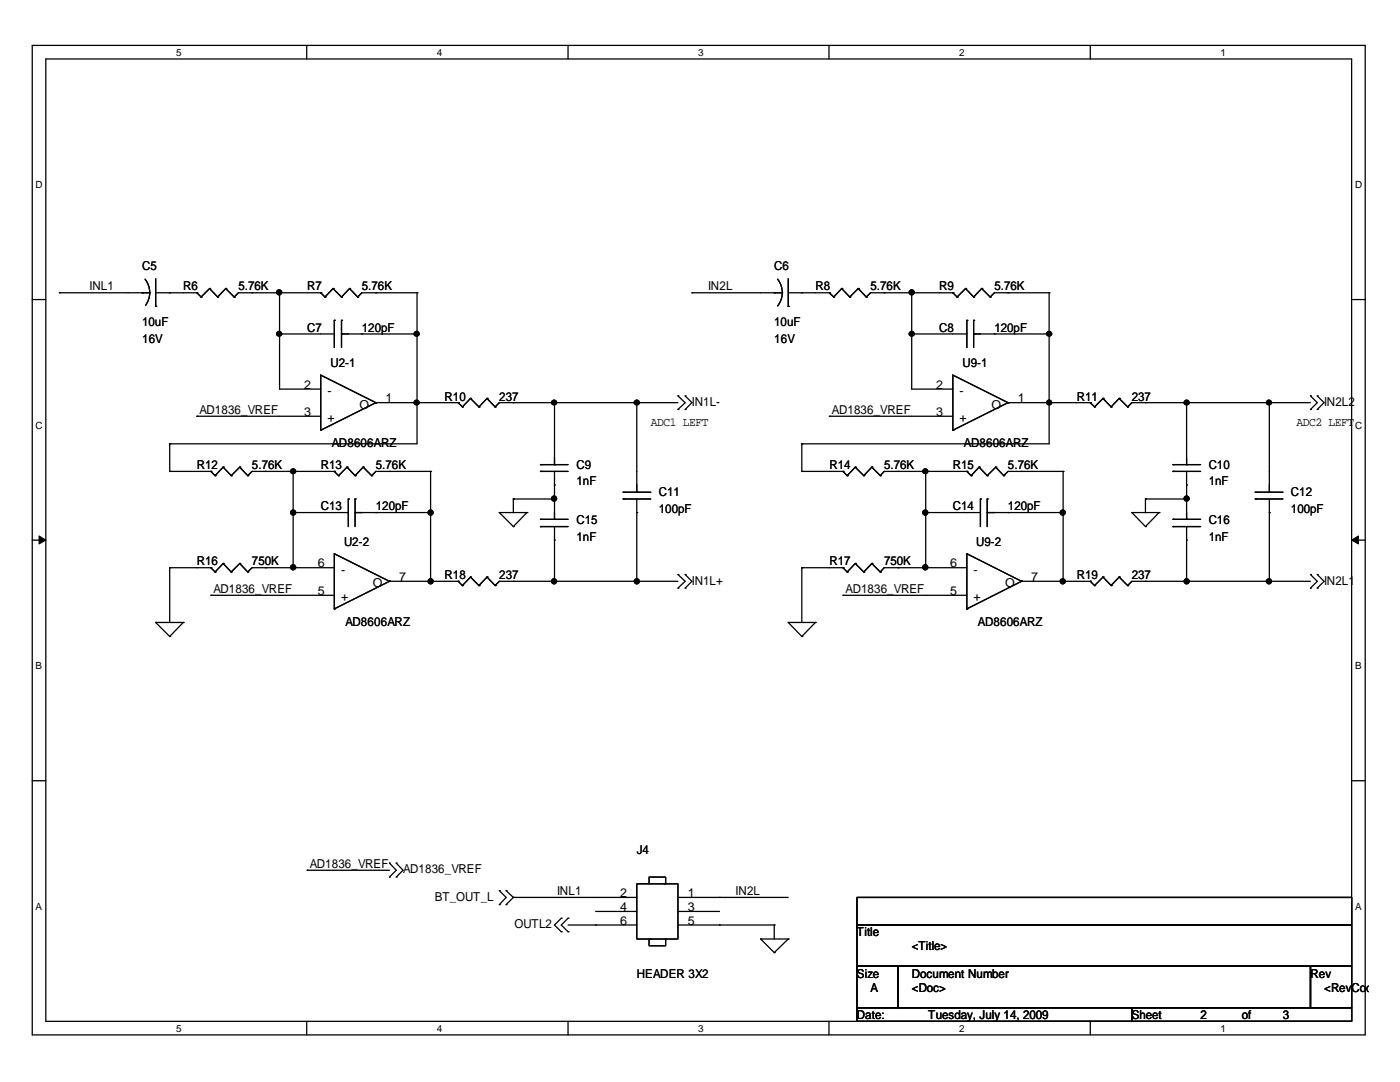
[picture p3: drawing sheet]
<svg xmlns="http://www.w3.org/2000/svg" width="279mm" height="216mm" viewBox="0 0 279 216" stroke-linecap="round" stroke-linejoin="round" font-family="sans-serif">
<g fill="none" stroke="#000" stroke-width=".25">
<path d="M6.4 9.1h266.1v197.4h-266.1zM9.1 11.8h260.6v192h-260.6zM61.2 9.1v2.7M113.4 9.1v2.7M165.4 9.1v2.7M217.6 9.1v2.7M6.4 59.8h2.7M11.9 58.4h.1M11.9 58.4h18.1M28.4 58.4h.1M29 55.7a4.3 4.3 0 0 1 0 5.3M31.1 58.4h8.2"/>
<path d="M31.1 55.6v5.5M33.9 58.4h.1M39.3 58.4h.1M39.3 58.4l.8 .9M40.1 59.3h.1M41.8 57.6h.1M41.8 57.6l1.6 1.7M41.8 57.6l-1.7 1.7M43.4 59.3h.1M45 57.6h.1M45 57.6l1.7 1.7M45 57.6l-1.6 1.7"/>
<path d="M46.7 59.3h.1M50.3 58.4h.1M55.8 58.4h.1M55.8 58.4v19.2h8.2M64 58.4h.1M64 58.4h-16.4l-.9 .9M64 58.4l.9 .9M64.9 59.3h.1M66.5 57.6h.1M66.5 57.6l1.7 1.7M66.5 57.6l-1.6 1.7M68.2 59.3h.1"/>
<path d="M69.8 57.6h.1M69.8 57.6l1.6 1.7M69.8 57.6l-1.6 1.7M71.4 59.3h.1M75 58.4h.1M83.2 58.4h.1M83.2 58.4h-11l-.8 .9M83.2 58.4v30.2h-49.3M138.1 58.4h.1M138.1 58.4h18.1M154.5 58.4h.1M155.2 55.7a4.3 4.3 0 0 1 0 5.3"/>
<path d="M157.3 58.4h8.2M157.3 55.6v5.5M160 58.4h.1M165.5 58.4h.1M165.5 58.4l.9 .9M166.4 59.3h.1M168 57.6h.1M168 57.6l1.6 1.7M168 57.6l-1.6 1.7M169.6 59.3h.1M171.3 57.6h.1M171.3 57.6l1.6 1.7"/>
<path d="M171.3 57.6l-1.7 1.7M172.9 59.3h.1M176.4 58.4h.1M181.9 58.4h.1M181.9 58.4v19.2h8.3M190.2 58.4h.1M190.2 58.4h-16.5l-.8 .9M190.2 58.4l.8 .9M191 59.3h.1M192.7 57.6h.1M192.7 57.6l1.6 1.7M192.7 57.6l-1.7 1.7"/>
<path d="M194.3 59.3h.1M195.9 57.6h.1M195.9 57.6l1.7 1.7M195.9 57.6l-1.6 1.7M197.6 59.3h.1M201.2 58.4h.1M209.4 58.4h.1M209.4 58.4h-10.9l-.9 .9M209.4 58.4v30.2h-49.4M269.7 59.8h2.8M31.1 61.1h.1M55.8 66.6h.1"/>
<path d="M55.8 66.6h10.9M66.7 63.9h.1M66.7 63.9v5.4M68.2 63.9h.1M68.2 66.6h.1M68.2 66.6h15M68.2 63.9v5.4M72.2 66.6h.1M83.2 66.6h.1M93.9 79.5h.1M93.9 79.5l1.7 1.7M93.9 79.5l-1.6 1.7"/>
<path d="M97.2 79.5h.1M97.2 79.5l1.6 1.7M97.2 79.5l-1.6 1.7M135.3 79h.1M135.3 79l1.4 1.3-1.4 1.4M136.7 79h.1M136.7 79l1.4 1.3-1.4 1.4M157.3 61.1h.1M181.9 66.6h.1M181.9 66.6h11.1M193 63.9h.1M193 63.9v5.4"/>
<path d="M194.3 63.9h.1M194.3 66.6h.1M194.3 66.6h15.1M194.3 63.9v5.4M198.5 66.6h.1M209.4 66.6h.1M220.1 79.5h.1M220.1 79.5l1.6 1.7M220.1 79.5l-1.7 1.7M223.4 79.5h.1M223.4 79.5l1.6 1.7M223.4 79.5l-1.7 1.7"/>
<path d="M261.5 79h.1M261.5 79l1.4 1.3-1.4 1.4M262.9 79h.1M262.9 79l1.3 1.3-1.3 1.4M33.9 88.6h.1M33.9 94.1h.1M33.9 94.1h8.2M33.9 88.6v5.5M39.3 83.1h.1M39.3 83.1h24.7M42.1 94.1h.1M42.1 94.1l.8 .8"/>
<path d="M42.9 94.9h.1M44.5 93.2h.1M44.5 93.2l1.6 1.7M44.5 93.2l-1.6 1.7M46.1 94.9h.1M47.8 93.2h.1M47.8 93.2l1.6 1.7M47.8 93.2l-1.7 1.7M49.4 94.9h.1M53 94.1h.1M58.5 94.1h.1M58.5 94.1v19.2"/>
<path d="M64 85.9h.1M66.7 94.1h.1M66.7 94.1h-16.4l-.9 .8M66.7 94.1l.9 .8M67.6 94.9h.1M69.3 93.2h.1M69.3 93.2l1.6 1.7M69.3 93.2l-1.7 1.7M69.5 99.6h.1M69.5 99.6v5.5M70.9 99.6h.1M70.9 94.9h.1"/>
<path d="M70.9 99.6v5.5M72.5 93.2h.1M72.5 93.2l1.7 1.7M72.5 93.2l-1.6 1.7M74.2 94.9h.1M75 80.3h.1M75 80.3h16.4M75 80.3l-11 5.6M75 80.3l-11-5.5v11.1M77.7 94.1h.1M83.2 80.3h.1M85.9 94.1h.1"/>
<path d="M85.9 94.1h-10.9l-.8 .8M85.9 94.1v21.9M91.4 80.3h.1M91.4 80.3l.9 .9M92.3 81.2h.1M95.6 81.2h.1M98.8 81.2h.1M102.4 99.6h.1M102.4 80.3h.1M102.4 99.6h8.3M102.4 99.6v2.7M107.9 94.1h.1"/>
<path d="M107.9 92.7h.1M107.9 94.1h5.5M107.9 92.7h5.5M110.7 80.3h.1M110.7 96.8h.1M110.7 92.7h.1M110.7 80.3v12.4M110.7 94.1v9.5M124.4 99.6h.1M124.4 98.2h.1M124.4 99.6h5.5M124.4 98.2h5.5"/>
<path d="M127.1 80.3h.1M127.1 98.2h.1M127.1 80.3v17.9M127.1 99.6v16.4M135.3 81.7h.1M135.3 80.3h-35.6l-.9 .9M136.7 81.7h.1M160 88.6h.1M160 94.1h.1M160 94.1h8.2M160 88.6v5.5M165.5 83.1h.1"/>
<path d="M165.5 83.1h24.7M168.2 94.1h.1M168.2 94.1l.9 .8M169.1 94.9h.1M170.7 93.2h.1M170.7 93.2l1.7 1.7M170.7 93.2l-1.6 1.7M172.4 94.9h.1M174 93.2h.1M174 93.2l1.7 1.7M174 93.2l-1.6 1.7M175.7 94.9h.1"/>
<path d="M179.2 94.1h.1M184.7 94.1h.1M184.7 94.1v19.2M190.2 85.9h.1M193 94.1h.1M193 94.1h-16.6l-.7 .8M193 94.1l.8 .8M193.8 94.9h.1M195.4 93.2h.1M195.4 93.2l1.6 1.7M195.4 93.2l-1.6 1.7M195.7 99.6h.1"/>
<path d="M195.7 99.6v5.5M197 99.6h.1M197 94.9h.1M197 99.6v5.5M198.7 93.2h.1M198.7 93.2l1.6 1.7M198.7 93.2l-1.7 1.7M200.3 94.9h.1M201.2 80.3h.1M201.2 80.3h16.4M201.2 80.3l-11 5.6M201.2 80.3l-11-5.5v11.1"/>
<path d="M203.9 94.1h.1M209.4 80.3h.1M212.2 94.1h.1M212.2 94.1h-11l-.9 .8M212.2 94.1v21.9M217.6 80.3h.1M217.6 80.3l.8 .9M218.4 81.2h.1M221.7 81.2h.1M225 81.2h.1M228.6 99.6h.1M228.6 80.3h.1"/>
<path d="M228.6 99.6h8.2M228.6 99.6v2.7M234.1 94.1h.1M234.1 92.7h.1M234.1 94.1h5.5M234.1 92.7h5.5M236.8 80.3h.1M236.8 96.8h.1M236.8 92.7h.1M236.8 80.3v12.4M236.8 94.1v9.5M250.5 99.6h.1"/>
<path d="M250.5 98.2h.1M250.5 99.6h5.5M250.5 98.2h5.5M253.3 80.3h.1M253.3 98.2h.1M253.3 80.3v17.9M253.3 99.6v16.4M261.5 81.7h.1M261.5 80.3h-35.6l-.9 .9M262.9 81.7h.1M6.4 107.8h2.7M33.9 113.3h.1"/>
<path d="M33.9 113.3v10.9M33.9 113.3h8.2M42.1 118.8h.1M42.1 113.3h.1M42.1 118.8h24.6M42.1 113.3l.8 .8M42.9 114.1h.1M44.5 112.4h.1M44.5 112.4l1.6 1.7M44.5 112.4l-1.6 1.7M46.1 114.1h.1M47.8 112.4h.1"/>
<path d="M47.8 112.4l1.6 1.7M47.8 112.4l-1.7 1.7M49.4 114.1h.1M53 113.3h.1M58.5 102.3h.1M58.5 102.3h11M66.7 113.3h-16.4l-.9 .8M70.9 102.3h.1M70.9 102.3h15M75 102.3h.1M77.7 116h.1M77.7 116h13.7"/>
<path d="M77.7 116l-11 5.5M77.7 116l-11-5.5v11M85.9 102.3h.1M85.9 116h.1M91.4 116h.1M91.4 116l.9 .8M92.3 116.8h.1M93.9 115.1h.1M93.9 115.1l1.7 1.7M93.9 115.1l-1.6 1.7M95.6 116.8h.1M97.2 115.1h.1"/>
<path d="M97.2 115.1l1.6 1.7M97.2 115.1l-1.6 1.7M98.8 116.8h.1M99.7 102.3h.1M99.7 102.3h5.5M99.7 102.3l2.7 2.8M102.4 116h.1M102.4 105.1h.1M105.2 102.3h.1M105.2 102.3l-2.8 2.8M107.9 105.1h.1M107.9 103.6h.1"/>
<path d="M107.9 105.1h5.5M107.9 103.6h5.5M110.7 107.8h.1M110.7 116h.1M110.7 103.6h.1M110.7 105.1v10.9M127.1 102.3h.1M127.1 116h.1M135.3 117.3h.1M135.3 114.6h.1M135.3 116h-35.6l-.9 .8M135.3 114.6l1.4 1.4-1.4 1.3"/>
<path d="M136.7 117.3h.1M136.7 114.6h.1M136.7 114.6l1.4 1.4-1.4 1.3M160 113.3h.1M160 113.3h8.2M160 113.3v10.9M168.2 118.8h.1M168.2 113.3h.1M168.2 118.8h24.8M168.2 113.3l.9 .8M169.1 114.1h.1M170.7 112.4h.1"/>
<path d="M170.7 112.4l1.7 1.7M170.7 112.4l-1.6 1.7M172.4 114.1h.1M174 112.4h.1M174 112.4l1.7 1.7M174 112.4l-1.6 1.7M175.7 114.1h.1M179.2 113.3h.1M184.7 102.3h.1M184.7 102.3h11M193 113.3h-16.6l-.7 .8M197 102.3h.1"/>
<path d="M197 102.3h15.2M201.2 102.3h.1M203.9 116h.1M203.9 116h13.7M203.9 116l-10.9 5.5M203.9 116l-10.9-5.5v11M212.2 102.3h.1M212.2 116h.1M217.6 116h.1M217.6 116l.8 .8M218.4 116.8h.1M220.1 115.1h.1"/>
<path d="M220.1 115.1l1.6 1.7M220.1 115.1l-1.7 1.7M221.7 116.8h.1M223.4 115.1h.1M223.4 115.1l1.6 1.7M223.4 115.1l-1.7 1.7M225 116.8h.1M225.9 102.3h.1M225.9 102.3h5.4M225.9 102.3l2.7 2.8M228.6 116h.1M228.6 105.1h.1"/>
<path d="M231.3 102.3h.1M231.3 102.3l-2.7 2.8M234.1 105.1h.1M234.1 103.6h.1M234.1 105.1h5.5M234.1 103.6h5.5M236.8 107.8h.1M236.8 116h.1M236.8 103.6h.1M236.8 105.1v10.9M253.3 102.3h.1M253.3 116h.1"/>
<path d="M261.5 117.3h.1M261.5 114.6h.1M261.5 116h-35.6l-.9 .8M261.5 114.6l1.4 1.4-1.4 1.3M262.9 117.3h.1M262.9 114.6h.1M262.9 114.6l1.3 1.4-1.3 1.3M269.7 107.8h2.8M31.1 124.2h.1M31.1 124.2h5.5M31.1 124.2l2.8 2.8M33.9 127h.1"/>
<path d="M36.6 124.2h.1M36.6 124.2l-2.7 2.8M66.7 121.5h.1M157.3 124.2h.1M157.3 124.2h5.4M157.3 124.2l2.7 2.8M160 127h.1M162.7 124.2h.1M162.7 124.2l-2.7 2.8M193 121.5h.1M6.4 155.8h2.7M269.7 155.8h2.8"/>
<path d="M61.3 173.7h.1M61.3 173.7h16.4M77.7 175h.1M77.7 172.2h.1M77.7 172.2l1.4 1.5-1.4 1.3M79.1 175h.1M79.1 172.2h.1M79.1 172.2l1.3 1.5-1.3 1.3M99.7 177.7h.1M99.7 177.7l1.3 1.4-1.3 1.4M101 177.7h.1M101 177.7l1.4 1.4"/>
<path d="M102.4 179.1h.1M102.4 179.1h24.7M102.4 179.1l-1.4 1.4M127.1 176.4h8.2v11h-8.2zM129.5 176.4v-1.4h3.3v1.4h-.2M135.3 179.1h22M143.6 179.1h.1M171 179.1h98.7v5.5h-98.7zM99.7 180.5h.1M101 180.5h.1M112 185.9h.1M112 183.2h.1"/>
<path d="M112 183.2l-1.3 1.4 1.3 1.3M113.4 185.9h.1M113.4 183.2h.1M113.4 184.6h13.7M113.4 183.2l-1.4 1.4 1.4 1.3M118.9 184.6h.1M118.9 181.9h8.2M129.9 187.4h-.4v1.3h3.3v-1.3M135.3 184.6h19.2M135.3 181.9h8.3M143.6 184.6h.1M151.8 187.4h.1"/>
<path d="M151.8 187.4h5.5M151.8 187.4l2.7 2.7M154.5 184.6h.1M154.5 190.1h.1M154.5 184.6v2.8M157.3 187.4h.1M157.3 187.4l-2.8 2.7M171 184.6h98.7v8.2h-98.7zM171 192.8h8.2v8.3h-8.2zM179.2 192.8h82.3v8.3h-82.3zM261.5 192.8h8.2v8.3h-8.2zM61.2 203.8v2.7"/>
<path d="M113.4 203.8v2.7M165.4 203.8v2.7M171 201.1h54.9v2.7h-54.9zM217.6 203.8v2.7M225.9 201.1h43.8v2.7h-43.8z"/>
</g>
<g fill="#000" stroke="#000" stroke-width=".2">
<path d="M7.8 106.9l1.3 .9-1.3 .7z" fill-rule="evenodd"/>
<path d="M269.7 107.8l1.4-.9v1.6z" fill-rule="evenodd"/>
</g>
<g fill="#000" stroke="#000" stroke-width=".25">
<circle cx="55.7" cy="58.3" r=".5"/>
<circle cx="182" cy="58.3" r=".5"/>
<circle cx="55.7" cy="66.6" r=".48"/>
<circle cx="83.2" cy="66.6" r=".48"/>
<circle cx="182" cy="66.6" r=".48"/>
<circle cx="209.4" cy="66.6" r=".48"/>
<circle cx="58.5" cy="94" r=".48"/>
<circle cx="83.2" cy="80.3" r=".48"/>
<circle cx="110.6" cy="99.5" r=".5"/>
<circle cx="110.6" cy="80.3" r=".48"/>
<circle cx="127.1" cy="80.3" r=".48"/>
<circle cx="184.7" cy="94" r=".48"/>
<circle cx="209.4" cy="80.3" r=".48"/>
<circle cx="236.8" cy="99.5" r=".5"/>
<circle cx="236.8" cy="80.3" r=".48"/>
<circle cx="253.3" cy="80.3" r=".48"/>
<circle cx="58.5" cy="113.2" r=".5"/>
<circle cx="58.5" cy="102.3" r=".5"/>
<circle cx="85.9" cy="116" r=".5"/>
<circle cx="85.9" cy="102.3" r=".5"/>
<circle cx="110.6" cy="116" r=".5"/>
<circle cx="127.1" cy="116" r=".5"/>
<circle cx="184.7" cy="113.2" r=".5"/>
<circle cx="184.7" cy="102.3" r=".5"/>
<circle cx="212.1" cy="116" r=".5"/>
<circle cx="212.1" cy="102.3" r=".5"/>
<circle cx="236.8" cy="116" r=".5"/>
<circle cx="253.2" cy="116" r=".5"/>
</g>
<g font-size="2.5">
<text x="28.4" y="53.8">C5</text>
<text x="154.5" y="53.8">C6</text>
<text x="17.9" y="57.9">INL1</text>
<text x="36.6" y="57.9">R6</text>
<text x="47.6" y="57.9">5.76K</text>
<text x="61.3" y="57.9">R7</text>
<text x="72.2" y="57.9">5.76K</text>
<text x="141.3" y="57.9">IN2L</text>
<text x="162.7" y="57.9">R8</text>
<text x="173.7" y="57.9">5.76K</text>
<text x="187.5" y="57.9">R9</text>
<text x="198.5" y="57.9">5.76K</text>
<text x="28.4" y="65.1">10uF</text>
<text x="154.5" y="65.1">10uF</text>
<text x="28.4" y="68.4">16V</text>
<text x="61.3" y="66.2">C7</text>
<text x="72.2" y="66.2">120pF</text>
<text x="154.5" y="68.4">16V</text>
<text x="187.5" y="66.2">C8</text>
<text x="198.5" y="66.2">120pF</text>
<text x="60.7" y="77.6">2</text>
<text x="66" y="73.3">U2-1</text>
<text x="186.9" y="77.6">2</text>
<text x="192.1" y="73.3">U9-1</text>
<text x="39.8" y="82.5">AD1836_VREF</text>
<text x="60.7" y="83">3</text>
<text x="65.4" y="78.8">-</text>
<text x="71.7" y="81.5">O</text>
<text x="77" y="80.3">1</text>
<text x="88.7" y="79.9">R10</text>
<text x="99.7" y="79.9">237</text>
<text x="138.1" y="81">IN1L-</text>
<text x="166" y="82.5">AD1836_VREF</text>
<text x="186.9" y="83">3</text>
<text x="191.5" y="78.8">-</text>
<text x="197.9" y="81.5">O</text>
<text x="203.1" y="80.3">1</text>
<text x="214.9" y="79.9">R11</text>
<text x="225.9" y="79.9">237</text>
<text x="264.2" y="81">IN2L2</text>
<text x="65.4" y="84.2">+</text>
<text x="66.2" y="89.2">AD8606ARZ</text>
<text x="129.9" y="85.1">ADC1 LEFT</text>
<text x="191.5" y="84.2">+</text>
<text x="192.4" y="89.2">AD8606ARZ</text>
<text x="258.7" y="85.1">ADC2 LEFT</text>
<text x="39.3" y="93.6">R12</text>
<text x="50.3" y="93.6">5.76K</text>
<text x="64" y="93.6">R13</text>
<text x="75" y="93.6">5.76K</text>
<text x="115.1" y="93.6">C9</text>
<text x="165.5" y="93.6">R14</text>
<text x="176.4" y="93.6">5.76K</text>
<text x="190.2" y="93.6">R15</text>
<text x="201.2" y="93.6">5.76K</text>
<text x="241.2" y="93.6">C10</text>
<text x="64" y="101.9">C13</text>
<text x="75" y="101.9">120pF</text>
<text x="115.1" y="96.9">1nF</text>
<text x="131.5" y="99.1">C11</text>
<text x="190.2" y="101.9">C14</text>
<text x="201.2" y="101.9">120pF</text>
<text x="241.2" y="96.9">1nF</text>
<text x="257.6" y="99.1">C12</text>
<text x="115.1" y="104.6">C15</text>
<text x="115.1" y="107.9">1nF</text>
<text x="131.5" y="102.4">100pF</text>
<text x="241.2" y="104.6">C16</text>
<text x="241.2" y="107.9">1nF</text>
<text x="257.6" y="102.4">100pF</text>
<text x="39.3" y="112.8">R16</text>
<text x="50.3" y="112.8">750K</text>
<text x="63.4" y="113.2">6</text>
<text x="68.7" y="109">U2-2</text>
<text x="165.5" y="112.8">R17</text>
<text x="176.4" y="112.8">750K</text>
<text x="189.7" y="113.2">6</text>
<text x="194.8" y="109">U9-2</text>
<text x="42.6" y="118.3">AD1836_VREF</text>
<text x="63.4" y="118.7">5</text>
<text x="68.1" y="114.5">-</text>
<text x="68.1" y="120">+</text>
<text x="74.4" y="117.2">O</text>
<text x="79.7" y="115.9">7</text>
<text x="88.7" y="115.6">R18</text>
<text x="99.7" y="115.6">237</text>
<text x="138.1" y="116.7">IN1L+</text>
<text x="168.7" y="118.3">AD1836_VREF</text>
<text x="189.7" y="118.7">5</text>
<text x="194.3" y="114.5">-</text>
<text x="194.3" y="120">+</text>
<text x="200.6" y="117.2">O</text>
<text x="205.8" y="115.9">7</text>
<text x="214.9" y="115.6">R19</text>
<text x="225.9" y="115.6">237</text>
<text x="264.2" y="116.7">IN2L1</text>
<text x="68.9" y="124.9">AD8606ARZ</text>
<text x="195.2" y="124.9">AD8606ARZ</text>
<text x="61.8" y="173.1">AD1836_VREF</text>
<text x="127.1" y="170.4">J4</text>
<text x="80.4" y="174.2">AD1836_VREF</text>
<text x="86.8" y="179.7">BT_OUT_L</text>
<text x="111.2" y="178.6">INL1</text>
<text x="123.8" y="179">2</text>
<text x="137.2" y="179">1</text>
<text x="146.8" y="178.6">IN2L</text>
<text x="102.7" y="185.3">OUTL2</text>
<text x="123.8" y="181.8">4</text>
<text x="123.8" y="184.5">6</text>
<text x="137.2" y="181.8">3</text>
<text x="137.2" y="184.5">5</text>
<text x="171" y="186.9">Title</text>
<text x="181.9" y="189.7">&lt;Title&gt;</text>
<text x="127.1" y="195.1">HEADER 3X2</text>
<text x="171" y="195.1">Size</text>
<text x="173.7" y="197.9">A</text>
<text x="181.9" y="195.1">Document Number</text>
<text x="182" y="197.9">&lt;Doc&gt;</text>
<text x="261.5" y="195.1">Rev</text>
<text x="264.2" y="197.9">&lt;RevCode&gt;</text>
<text x="171" y="203.4">Date:</text>
<text x="185.3" y="203.4">Tuesday, July 14, 2009</text>
<text x="225.9" y="203.4">Sheet</text>
<text x="239.6" y="203.4">2</text>
<text x="247.8" y="203.4">of</text>
<text x="256" y="203.4">3</text>
</g>
<g font-size="2">
<text x="35.1" y="11.1">5</text>
<text x="87.2" y="11.1">4</text>
<text x="139.4" y="11.1">3</text>
<text x="191.4" y="11.1">2</text>
<text x="243.6" y="11.1">1</text>
<text x="7.1" y="37.5">D</text>
<text x="270.4" y="37.5">D</text>
<text x="7.1" y="85.5">C</text>
<text x="270.4" y="85.5">C</text>
<text x="7.1" y="133.5">B</text>
<text x="270.4" y="133.5">B</text>
<text x="7.1" y="181.5">A</text>
<text x="270.4" y="181.5">A</text>
<text x="35.1" y="205.8">5</text>
<text x="87.2" y="205.8">4</text>
<text x="139.4" y="205.8">3</text>
<text x="191.4" y="205.8">2</text>
<text x="243.6" y="205.8">1</text>
</g>
</svg>
